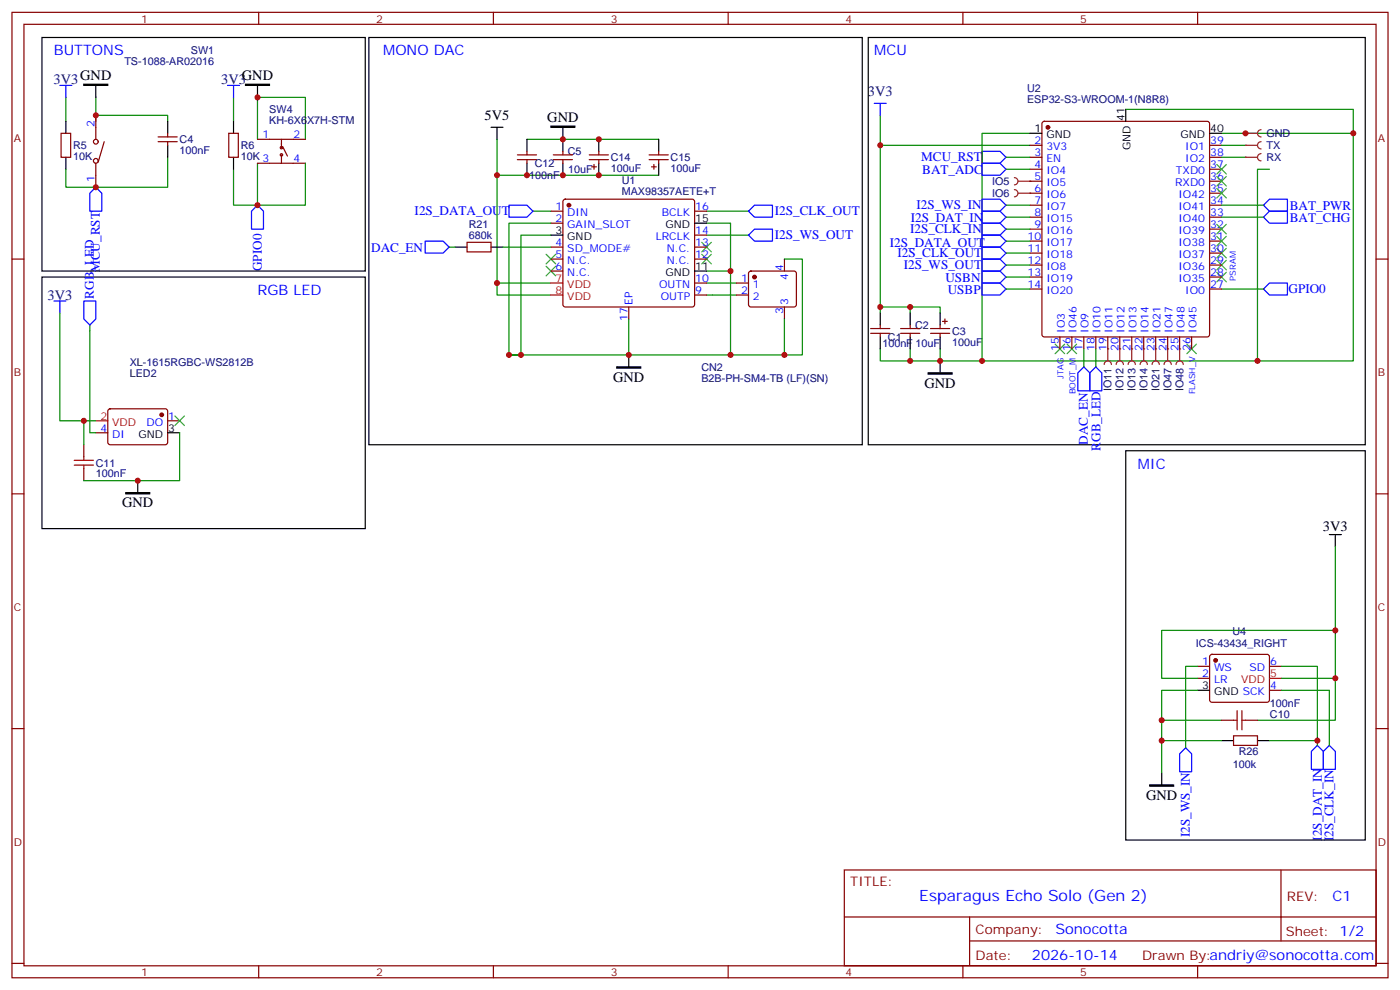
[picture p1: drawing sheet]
<svg xmlns="http://www.w3.org/2000/svg" width="412mm" height="292mm" viewBox="0 0 412 292" stroke-linecap="round" stroke-linejoin="round" font-family="sans-serif">
<g fill="none" stroke="#870000" stroke-width=".35">
<path d="M3.5 3.6h405.4v284.4h-405.4zM7.1 7.2h398.2v277.2h-398.2zM76.2 3.6v3.6M145.3 3.6v3.6M214.5 3.6v3.6M283.6 3.6v3.6M352.8 3.6v3.6M3.5 76.3h3.6M405.3 76.3h3.6M256.5 96.8h5.6M256.5 98.2h5.6M259.3 95.7v1.1"/>
<path d="M259.3 98.2v1M265.3 96.8h5.6M265.3 98.2h5.6M268.1 95.7v1.1M268.1 98.2v1M274.1 96.8h5.7M274.1 98.2h5.7M276.9 95.7v1.1M276.9 98.2v1M277.6 94.7h1.4M278.3 93.9v1.5M3.5 145.5h3.6"/>
<path d="M405.3 145.5h3.6M3.5 214.6h3.6M405.3 214.6h3.6M248.7 256.2h156.6v28.2h-156.6zM377.3 256.2v20.9M248.7 270.1h156.5M285.6 277.1h119.6M285.6 270.1v14.1M3.5 283.7h3.6M76.2 284.4v3.6M145.3 284.4v3.6M214.5 284.4v3.6"/>
<path d="M283.6 284.4v3.6M352.8 284.4v3.6M405.3 283.7h3.6"/>
</g>
<path d="M259.3 34v58.2M303.4 39.3h-14.1v67h-12.4M331.6 32.2h67v74.1h-109.3M359.8 39.3h38.8M259.3 42.8h44.1M259.3 90.4h8.8v1.8M268.1 90.4h8.8v1.8M359.8 85.1h12.4M259.3 102.8v3.5h8.8M268.1 102.8v3.5h8.8v-3.5" fill="none" stroke="#008700" stroke-width=".35"/>
<path d="M273.4 109.8h7.1v.4h-7.1z" fill="#000" stroke="#000" stroke-width=".35"/>
<path d="M255.8 11h146.4v120h-146.4zM259.3 92.2v3.5M259.3 99.2v3.6M268.1 92.2v3.5M268.1 99.2v3.6M276.9 92.2v3.5M276.9 99.2v3.6M276.9 106.3v3.5" fill="none" stroke="#000" stroke-width=".35"/>
<path d="M257.5 30.4h3.6M259.3 30.4v3.6M289.3 44.6h5.3l1.7 1.7-1.7 1.8h-5.3zM289.3 79.8h5.3l1.7 1.8-1.7 1.8h-5.3zM289.3 83.4h5.3l1.7 1.7-1.7 1.8h-5.3zM373.9 83.4h5.3v3.5h-5.3l-1.7-1.8z" fill="none" stroke="#00f" stroke-width=".35"/>
<path d="M342.9 107.4a1.06 1.06 0 0 1 1.1-1.1 1.06 1.06 0 0 1 1 1.1M344 102.8v3.5" fill="none" stroke="#8c2424" stroke-width=".35"/>
<circle cx="344" cy="102.8" r=".18" fill="#8c2424"/>
<path d="M346.4 107.4a1.06 1.06 0 0 1 1.1-1.1 1.06 1.06 0 0 1 1 1.1M347.5 102.8v3.5" fill="none" stroke="#8c2424" stroke-width=".35"/>
<circle cx="347.5" cy="102.8" r=".18" fill="#8c2424"/>
<g fill="none" stroke="#008700" stroke-width=".35">
<path d="M19.4 28.7v7M28.2 34h21.2v1.7M28.2 28.7v7M68.8 28.7v7M49.4 46.3v8.8h-30v-5.3M75.8 48.1v12.3h-7v-10.6M75.8 41v-12.3h14.2v12.3M17.6 92.2v31.7h10.6M26.5 95.7v31.8h1.7M319.3 102.8v5.3M24.7 123.9v7.1M52.9 127.5v14.1h-28.2"/>
<path d="M393.3 161v38.8h-15.8M352.8 196.3h-3.6v23.9M377.5 196.3h10.6v23.2M393.3 199.8v12.3h-22.9M393.3 185.7h-51.1v14.1h10.6M342.2 212.1h17.6M352.8 203.3h-10.6v24.3M377.5 203.3h14.1v16.2"/>
</g>
<g fill="none" stroke="#00f" stroke-width=".35">
<path d="M17.6 25.2h3.6M19.4 25.2v3.5M67 25.2h3.6M68.8 25.2v3.5M26.5 56.9l1.7-1.8 1.8 1.8v5.3h-3.5zM289.3 58.7h5.3l1.7 1.7-1.7 1.8h-5.3zM75.8 60.4l1.8 1.8v5.3h-3.5v-5.3zM289.3 62.2h5.3l1.7 1.8-1.7 1.7h-5.3zM289.3 65.7h5.3l1.7 1.8-1.7 1.8h-5.3zM289.3 69.3h5.3l1.7 1.7-1.7 1.8h-5.3zM289.3 72.8h5.3l1.7 1.7-1.7 1.8h-5.3zM289.3 76.3h5.3l1.7 1.8-1.7 1.7h-5.3z"/>
<path d="M15.9 88.7h3.5M17.6 88.7v3.5M24.7 88.7h3.5v5.2l-1.7 1.8-1.8-1.8zM319.3 108.1l1.7 1.7v5.3h-3.5v-5.3zM388.1 219.5l1.7 1.8v5.3h-3.5v-5.3zM391.6 219.5l1.7 1.8v5.3h-3.5v-5.3zM349.2 220.2l1.8 1.8v5.3h-3.5v-5.3z"/>
</g>
<g fill="none" stroke="#000" stroke-width=".35">
<path d="M12.3 11h95.3v68.8h-95.3zM19.4 35.7v3.6M28.2 25.2v3.5M49.4 35.7v3.6M68.8 35.7v3.6M75.8 25.2v3.5M19.4 46.3v3.5M49.4 42.8v3.5M68.8 46.3v3.5M12.3 81.6h95.3v74.1h-95.3zM49.4 127.5h3.5M331.6 132.8h70.6v114.6h-70.6z"/>
<path d="M40.6 141.6v3.5M391.6 157.4h3.5M393.3 157.4v3.6M352.8 203.3h3.5M342.2 227.6v3.6"/>
</g>
<g fill="none" stroke="#870000" stroke-width=".35">
<path d="M18 39.3h2.8v7h-2.8zM49.4 39.3v1M67.4 39.3h2.8v7h-2.8zM46.6 41.7h5.6M46.6 40.3h5.6M49.4 41.7v1.1M24.7 131v3.5M24.7 138v3.6M28.2 127.5h3.5M32 120.6l.5-.2 16.5 .1 .4 .6-.1 9.5-.6 .4-16.5-.1-.5-.6v-9.2zM49.4 123.9h3.5M352.8 196.3h3.5"/>
<path d="M352.8 199.8h3.5M356.5 192.9l.5-.2h16.2l.5 .2 .2 .5v12.7l-.2 .5-.5 .2h-16.2l-.5-.2-.2-.5v-12.7zM373.9 196.3h3.6M359.8 212.1h3.6M366.9 212.1h3.5M373.9 203.3h3.6"/>
</g>
<path d="M24.7 24.8h7v.4h-7zM72.3 24.8h7.1v.4h-7.1zM37 145.1h7.1v.4h-7.1zM338.7 231.2h7v.3h-7z" fill="#000" stroke="#000" stroke-width=".35"/>
<g fill="#870000" stroke="#870000" stroke-width=".35">
<circle cx="358.1" cy="194.5" r=".53"/>
<circle cx="47.6" cy="122.2" r=".53"/>
</g>
<path d="M28.2 123.9h3.5M373.9 199.8h3.6" fill="none" stroke="#f00" stroke-width=".35"/>
<path d="M21.9 137h5.6M21.9 135.6h5.6M24.7 134.5v1.1M24.7 137v1M363.4 212.1h1M364.4 209.3v5.6M365.8 209.3v5.6M365.8 212.1h1.1" fill="none" stroke="#a10000" stroke-width=".35"/>
<path d="M358.4 73.1l2.8 2.9M358.4 76.7l2.8 2.8M361.2 73.1l-2.8 2.9M361.2 76.7l-2.8 2.8M358.4 80.2l2.8 2.8M361.2 80.2l-2.8 2.8M310.8 101.4l2.8 2.8M313.6 101.4l-2.8 2.8M314.3 101.4l2.8 2.8M317.1 101.4l-2.8 2.8M349.6 101.4l2.8 2.8M352.4 101.4l-2.8 2.8" fill="none" stroke="#3c3" stroke-width=".35"/>
<path d="M335.8 107.4a1.06 1.06 0 0 1 1.1-1.1 1.06 1.06 0 0 1 1.1 1.1M336.9 102.8v3.5" fill="none" stroke="#8c2424" stroke-width=".35"/>
<circle cx="336.9" cy="102.8" r=".18" fill="#8c2424"/>
<path d="M339.4 107.4a1.06 1.06 0 0 1 1-1.1 1.06 1.06 0 0 1 1.1 1.1M340.4 102.8v3.5" fill="none" stroke="#8c2424" stroke-width=".35"/>
<circle cx="340.4" cy="102.8" r=".18" fill="#8c2424"/>
<path d="M359.8 218.1h3.6M370.4 218.1h3.5" fill="none" stroke="#000" stroke-width=".35"/>
<path d="M363.4 216.7h7v2.8h-7z" fill="none" stroke="#870000" stroke-width=".35"/>
<path d="M342.2 218.1h17.6M373.9 218.1h14.2" fill="none" stroke="#008700" stroke-width=".35"/>
<path d="M325.3 107.4a1.06 1.06 0 0 1 1-1.1 1.06 1.06 0 0 1 1.1 1.1M326.3 102.8v3.5" fill="none" stroke="#8c2424" stroke-width=".35"/>
<circle cx="326.3" cy="102.8" r=".18" fill="#8c2424"/>
<path d="M328.8 107.4a1.06 1.06 0 0 1 1-1.1 1.06 1.06 0 0 1 1.1 1.1M329.8 102.8v3.5" fill="none" stroke="#8c2424" stroke-width=".35"/>
<circle cx="329.8" cy="102.8" r=".18" fill="#8c2424"/>
<path d="M332.3 107.4a1.06 1.06 0 0 1 1.1-1.1 1.06 1.06 0 0 1 1 1.1M333.4 102.8v3.5" fill="none" stroke="#8c2424" stroke-width=".35"/>
<circle cx="333.4" cy="102.8" r=".18" fill="#8c2424"/>
<path d="M298.8 52.3a1.06 1.06 0 0 1 1.1 1.1 1.06 1.06 0 0 1-1.1 1M299.9 53.4h3.5" fill="none" stroke="#8c2424" stroke-width=".35"/>
<circle cx="303.4" cy="53.4" r=".18" fill="#8c2424"/>
<path d="M298.8 55.8a1.06 1.06 0 0 1 1.1 1.1 1.06 1.06 0 0 1-1.1 1.1M299.9 56.9h3.5" fill="none" stroke="#8c2424" stroke-width=".35"/>
<circle cx="303.4" cy="56.9" r=".18" fill="#8c2424"/>
<g fill="none" stroke="#000" stroke-width=".35">
<path d="M108.7 11h145.3v120h-145.3zM144.6 37.5h3.6M146.4 37.5v3.5M165.8 37.5v7.1M303.4 39.3h3.5M331.6 32.2v3.5M356.3 39.3h3.5M155.2 41v3.6M155.2 48.1v3.5M165.8 48.1v3.5M176.4 41v3.6M176.4 48.1v3.5"/>
<path d="M194 41v3.6M194 48.1v3.5M134.1 72.8h3.5M144.6 72.8h3.6M162.3 69.3h3.5M204.6 79.8h3.5M204.6 65.7h3.5M185.2 104.5v3.6"/>
</g>
<g fill="none" stroke="#870000" stroke-width=".35">
<path d="M28.2 34v7M307.2 35.9l.4-.2h48l.5 .2 .2 .5v62.1l-.2 .5-.5 .2h-48l-.5-.2-.2-.5v-62.1zM28.2 48.1v7M30.7 41.7l-1.8 6M75.8 48.1h14.2M75.8 41h14.2M82.9 41v2.5M82.9 45.6v2.5M83.3 43.1l1.4 2.9M152.4 47h5.6M152.4 45.6h5.6M155.2 44.6v1"/>
<path d="M155.2 47v1.1M163 47h5.6M163 45.6h5.6M165.8 44.6v1M165.8 47v1.1M166 58.9l.5-.2h37.4l.5 .2 .2 .5v30.3l-.2 .5-.5 .2h-37.4l-.5-.2-.2-.5v-30.3zM173.6 47h5.6M173.6 45.6h5.6M174.3 49.1h1.4M175 48.4v1.4M176.4 44.6v1M176.4 47v1.1"/>
<path d="M191.2 47h5.6M191.2 45.6h5.6M191.9 49.1h1.4M192.6 48.4v1.4M194 44.6v1M194 47v1.1M303.4 42.8h3.5M303.4 46.3h3.5M303.4 49.8h3.5M303.4 53.4h3.5M303.4 56.9h3.5M356.3 42.8h3.5"/>
<path d="M356.3 46.3h3.5M356.3 49.8h3.5M356.3 53.4h3.5M356.3 56.9h3.5M137.6 71.4h7v2.8h-7zM162.3 62.2h3.5M162.3 65.7h3.5M162.3 72.8h3.5M162.3 76.3h3.5M162.3 79.8h3.5M204.6 62.2h3.5M204.6 72.8h3.5"/>
<path d="M204.6 76.3h3.5M204.6 69.3h3.5M231.1 76.3v3.5M303.4 60.4h3.5M303.4 64h3.5M303.4 67.5h3.5M303.4 71h3.5M303.4 74.5h3.5M303.4 78.1h3.5M356.3 60.4h3.5M356.3 64h3.5M356.3 67.5h3.5"/>
<path d="M356.3 71h3.5M356.3 74.5h3.5M356.3 78.1h3.5M185.2 90.4v3.5M204.6 86.9h3.5M204.6 83.4h3.5M217 86.9h3.5M217 83.4h3.5M220.7 80l.5-.2h12.7l.5 .2 .2 .5-.1 9.5-.6 .4h-13l-.4-.7v-9.2zM231.1 90.4v3.5M303.4 81.6h3.5M303.4 85.1h3.5"/>
<path d="M312.2 99.2v3.6M315.7 99.2v3.6M319.3 99.2v3.6M322.8 99.2v3.6M326.3 99.2v3.6M329.8 99.2v3.6M333.4 99.2v3.6M336.9 99.2v3.6M340.4 99.2v3.6M344 99.2v3.6M347.5 99.2v3.6M351 99.2v3.6"/>
<path d="M356.3 81.6h3.5M356.3 85.1h3.5"/>
<circle cx="28.2" cy="47.4" r=".71"/>
<circle cx="28.2" cy="41.7" r=".71"/>
<circle cx="82.9" cy="43.5" r=".35"/>
<circle cx="82.9" cy="45.6" r=".35"/>
</g>
<g fill="#870000" stroke="#870000" stroke-width=".35">
<circle cx="308.7" cy="37.5" r=".53"/>
<circle cx="167.6" cy="60.4" r=".53"/>
<circle cx="222.2" cy="81.6" r=".53"/>
</g>
<g fill="none" stroke="#008700" stroke-width=".35">
<path d="M90 48.1v12.3h-14.2M146.4 51.6h47.6M146.4 41v45.9h15.9M155.2 41h38.8M296.3 46.3h7.1M296.3 49.8h7.1M359.8 46.3h7.1M359.8 42.8h7.1M373.9 49.8h-3.5v56.5M132.3 72.8h1.8M148.2 72.8h14.1M157 62.2h5.3"/>
<path d="M162.3 69.3h-8.8v35.2h31.7v-10.6M162.3 65.7h-12.4v38.8M208.1 65.7h7.1v14.1M208.1 79.8h7.1v24.7h-30M208.1 62.2h12.4M208.1 69.3h12.4M231.1 76.3h5.3v28.2h-5.3M296.3 78.1h7.1M296.3 74.5h7.1M296.3 71h7.1M296.3 67.5h7.1M296.3 64h7.1"/>
<path d="M296.3 60.4h7.1M359.8 64h12.4M359.8 60.4h12.4M146.4 83.4h15.9M208.1 86.9h8.9M208.1 83.4h8.9M231.1 93.9v10.6h-15.9M296.3 85.1h7.1M296.3 81.6h7.1M149.9 104.5h3.6zM322.8 102.8v5.3"/>
</g>
<g fill="none" stroke="#3c3" stroke-width=".35">
<path d="M358.4 52l2.8 2.8M358.4 48.4l2.8 2.9M358.4 55.5l2.8 2.8M361.2 52l-2.8 2.8M361.2 48.4l-2.8 2.9M361.2 55.5l-2.8 2.8M160.9 74.9l2.8 2.8M160.9 78.4l2.8 2.8M163.7 74.9l-2.8 2.8M163.7 78.4l-2.8 2.8M206.7 74.9l2.8 2.8M206.7 71.4l2.8 2.8"/>
<path d="M209.5 74.9l-2.8 2.8M209.5 71.4l-2.8 2.8M358.4 69.6l2.8 2.8M358.4 66.1l2.8 2.8M361.2 69.6l-2.8 2.8M361.2 66.1l-2.8 2.8M51.5 122.5l2.8 2.8M54.3 122.5l-2.8 2.8"/>
</g>
<path d="M289.3 48.1h5.3l1.7 1.7-1.7 1.8h-5.3zM373.9 58.7h5.3v3.5h-5.3l-1.7-1.8zM125.2 71h5.3l1.8 1.8-1.8 1.7h-5.3zM149.9 60.4h5.3l1.8 1.8-1.8 1.8h-5.3zM220.5 69.3l1.7-1.8h5.3v3.5h-5.3zM222.2 60.4h5.3v3.6h-5.3l-1.7-1.8zM372.2 64l1.7-1.8h5.3v3.5h-5.3zM322.8 108.1l1.8 1.7v5.3h-3.6v-5.3z" fill="none" stroke="#00f" stroke-width=".35"/>
<path d="M162.3 83.4h3.5M162.3 86.9h3.5" fill="none" stroke="#f00" stroke-width=".35"/>
<path d="M162.3 37.1h7v.4h-7zM181.7 108.1h7v.3h-7z" fill="#000" stroke="#000" stroke-width=".35"/>
<path d="M366.9 42.8h3.5M371.5 41.7a1.06 1.06 0 0 0-1.1 1.1 1.06 1.06 0 0 0 1.1 1.1" fill="none" stroke="#8c2424" stroke-width=".35"/>
<circle cx="366.9" cy="42.8" r=".18" fill="#8c2424"/>
<path d="M366.9 46.3h3.5M371.5 45.3a1.06 1.06 0 0 0-1.1 1 1.06 1.06 0 0 0 1.1 1.1" fill="none" stroke="#8c2424" stroke-width=".35"/>
<circle cx="366.9" cy="46.3" r=".18" fill="#8c2424"/>
<path d="M366.9 39.3h3.5M371.5 38.2a1.06 1.06 0 0 0-1.1 1.1 1.06 1.06 0 0 0 1.1 1" fill="none" stroke="#8c2424" stroke-width=".35"/>
<circle cx="366.9" cy="39.3" r=".18" fill="#8c2424"/>
<g fill="#c00">
<circle cx="259.3" cy="90.4" r=".88"/>
<circle cx="268.1" cy="90.4" r=".88"/>
<circle cx="259.3" cy="42.8" r=".88"/>
<circle cx="276.9" cy="106.3" r=".88"/>
<circle cx="268.1" cy="106.3" r=".88"/>
<circle cx="289.3" cy="106.3" r=".88"/>
<circle cx="398.6" cy="39.3" r=".88"/>
<circle cx="342.2" cy="212.1" r=".88"/>
<circle cx="393.3" cy="199.8" r=".88"/>
<circle cx="393.3" cy="185.7" r=".88"/>
<circle cx="24.7" cy="123.9" r=".88"/>
<circle cx="342.2" cy="218.1" r=".88"/>
<circle cx="388.1" cy="218.1" r=".88"/>
<circle cx="75.8" cy="60.4" r=".88"/>
<circle cx="28.2" cy="55.1" r=".88"/>
<circle cx="40.6" cy="141.6" r=".88"/>
<circle cx="165.8" cy="41" r=".88"/>
<circle cx="155.2" cy="51.6" r=".88"/>
<circle cx="215.2" cy="79.8" r=".88"/>
<circle cx="185.2" cy="104.5" r=".88"/>
<circle cx="165.8" cy="51.6" r=".88"/>
<circle cx="153.5" cy="104.5" r=".88"/>
<circle cx="176.4" cy="41" r=".88"/>
<circle cx="176.4" cy="51.6" r=".88"/>
<circle cx="146.4" cy="83.4" r=".88"/>
<circle cx="146.4" cy="51.6" r=".88"/>
<circle cx="149.9" cy="104.5" r=".88"/>
<circle cx="215.2" cy="104.5" r=".88"/>
<circle cx="231.1" cy="104.5" r=".88"/>
<circle cx="75.8" cy="28.7" r=".88"/>
<circle cx="28.2" cy="34" r=".88"/>
<circle cx="370.4" cy="106.3" r=".88"/>
<circle cx="366.9" cy="39.3" r=".88"/>
</g>
<text font-size="4.6" fill="#00f" x="270.8" y="265.3">Esparagus Echo Solo (Gen 2)</text>
<g font-size="4.2" fill="#00f">
<text x="15.9" y="16.3">BUTTONS</text>
<text x="112.9" y="16.3">MONO DAC</text>
<text x="257.5" y="16.3">MCU</text>
<text x="75.8" y="86.9">RGB LED</text>
<text x="335.1" y="138">MIC</text>
<text x="392.5" y="265.5">C1</text>
<text x="310.9" y="275">Sonocotta</text>
<text x="304" y="282.9">2026-10-14</text>
</g>
<g font-size="4.2">
<text x="23.6" y="23.7">GND</text>
<text x="71.3" y="23.7">GND</text>
<text x="142.8" y="35.5">5V5</text>
<text x="161.2" y="35.9">GND</text>
<text x="180.6" y="112.4">GND</text>
<text x="272.3" y="114.1">GND</text>
<text x="36" y="149.5">GND</text>
<text x="389.7" y="156.3">3V3</text>
<text x="337.6" y="235.5">GND</text>
</g>
<g font-size="4.2" fill="#000080">
<text x="15.8" y="24.9">3V3</text>
<text x="65.2" y="24.9">3V3</text>
<text x="255.7" y="28.4">3V3</text>
<text x="14" y="88.3">3V3</text>
</g>
<g font-size="3.9" fill="#00f">
<text x="271.4" y="47.6">MCU_RST</text>
<text x="271.7" y="51.3">BAT_ADC</text>
<text x="122.1" y="63.5">I2S_DATA_OUT</text>
<text x="228.2" y="63.4">I2S_CLK_OUT</text>
<text x="268.3" y="65.2">I2S_DAT_IN</text>
<text x="270" y="61.7">I2S_WS_IN</text>
<text x="379.9" y="65.3">BAT_CHG</text>
<text x="379.9" y="61.8">BAT_PWR</text>
<text x="228.2" y="70.4">I2S_WS_OUT</text>
<text x="268.1" y="68.7">I2S_CLK_IN</text>
<text x="109.3" y="74.2">DAC_EN</text>
<text x="262.1" y="72.6">I2S_DATA_OUT</text>
<text x="264.3" y="75.8">I2S_CLK_OUT</text>
<text x="29.5" y="80.1" transform="rotate(-90 29.5 80.1)">MCU_RST</text>
<text x="77.2" y="79.9" transform="rotate(-90 77.2 79.9)">GPIO0</text>
<text x="266.2" y="79.3">I2S_WS_OUT</text>
<text x="278.5" y="83">USBN</text>
<text x="27.7" y="87.9" transform="rotate(-90 27.7 87.9)">RGB_LED</text>
<text x="279.2" y="86.5">USBP</text>
<text x="379.6" y="86.4">GPIO0</text>
<text x="320.4" y="131" transform="rotate(-90 320.4 131)">DAC_EN</text>
<text x="324.1" y="132.8" transform="rotate(-90 324.1 132.8)">RGB_LED</text>
<text x="350.5" y="246.6" transform="rotate(-90 350.5 246.6)">I2S_WS_IN</text>
<text x="389.3" y="247.6" transform="rotate(-90 389.3 247.6)">I2S_DAT_IN</text>
<text x="392.8" y="247.8" transform="rotate(-90 392.8 247.8)">I2S_CLK_IN</text>
</g>
<g font-size="3.9" fill="#800">
<text x="250.5" y="260.8">TITLE:</text>
<text x="379.1" y="265.5">REV:</text>
<text x="287.4" y="275">Company:</text>
<text x="378.7" y="275.6">Sheet: 1/2</text>
<text x="287.4" y="282.7">Date:</text>
<text x="336.4" y="282.8">Drawn By:andriy@sonocotta.com</text>
</g>
<g font-size="3.2" fill="#800">
<text x="41.6" y="6.6">1</text>
<text x="110.8" y="6.6">2</text>
<text x="179.9" y="6.6">3</text>
<text x="249.1" y="6.6">4</text>
<text x="318.2" y="6.6">5</text>
<text x="4.1" y="41.7">A</text>
<text x="405.9" y="41.7">A</text>
<text x="4.1" y="110.9">B</text>
<text x="405.9" y="110.9">B</text>
<text x="4.1" y="180">C</text>
<text x="405.9" y="180">C</text>
<text x="4.1" y="249.2">D</text>
<text x="405.9" y="249.2">D</text>
<text x="41.6" y="287.4">1</text>
<text x="110.8" y="287.4">2</text>
<text x="179.9" y="287.4">3</text>
<text x="249.1" y="287.4">4</text>
<text x="318.2" y="287.4">5</text>
</g>
<g font-size="3.2" fill="#000080">
<text x="56.2" y="16">SW1</text>
<text x="36.6" y="19.2">TS-1088-AR02016</text>
<text x="302.6" y="27.1">U2</text>
<text x="79.3" y="33.3">SW4</text>
<text x="302.6" y="30.3">ESP32-S3-WROOM-1(N8R8)</text>
<text x="79.3" y="36.4">KH-6X6X7H-STM</text>
<text x="373.1" y="40.4">GND</text>
<text x="21.5" y="47.1">10K</text>
<text x="21.5" y="43.9">R5</text>
<text x="52.9" y="45.4">100nF</text>
<text x="52.9" y="42.2">C4</text>
<text x="70.9" y="47.1">10K 3</text>
<text x="70.9" y="43.9">R6</text>
<text x="167.2" y="45.7">C5</text>
<text x="179.9" y="47.5">C14</text>
<text x="197.6" y="47.5">C15</text>
<text x="373.1" y="43.9">TX</text>
<text x="373.1" y="47.5">RX</text>
<text x="155.8" y="52.7">100nF</text>
<text x="157.5" y="49.2">C12</text>
<text x="167.3" y="51">10uF</text>
<text x="179.9" y="50.7">100uF</text>
<text x="197.6" y="50.7">100uF</text>
<text x="183.2" y="57.6">MAX98357AETE+T</text>
<text x="183.2" y="54.2">U1</text>
<text x="292.3" y="54.5">IO5</text>
<text x="292.3" y="58">IO6</text>
<text x="138.1" y="70.3">680k</text>
<text x="138.1" y="67.1">R21</text>
<text x="261.6" y="100.4">C1</text>
<text x="269.5" y="96.9">C2</text>
<text x="280.5" y="101.8">100uF</text>
<text x="280.5" y="98.6">C3</text>
<text x="38.2" y="107.8">XL-1615RGBC-WS2812B</text>
<text x="259.9" y="102.1">100nF</text>
<text x="269.6" y="102.1">10uF</text>
<text x="38.2" y="110.9">LED2</text>
<text x="206.6" y="112.4">B2B-PH-SM4-TB (LF)(SN)</text>
<text x="206.6" y="109.2">CN2</text>
<text x="327.4" y="115.2" transform="rotate(-90 327.4 115.2)">IO11</text>
<text x="331" y="115.2" transform="rotate(-90 331 115.2)">IO12</text>
<text x="334.5" y="115.2" transform="rotate(-90 334.5 115.2)">IO13</text>
<text x="338" y="115.2" transform="rotate(-90 338 115.2)">IO14</text>
<text x="341.6" y="115.2" transform="rotate(-90 341.6 115.2)">IO21</text>
<text x="345.1" y="115.2" transform="rotate(-90 345.1 115.2)">IO47</text>
<text x="348.6" y="115.2" transform="rotate(-90 348.6 115.2)">IO48</text>
<text x="28.2" y="137.4">C11</text>
<text x="28.2" y="140.6">100nF</text>
<text x="352.3" y="190.5">ICS-43434_RIGHT</text>
<text x="363" y="186.9">U4</text>
<text x="374.1" y="208.3">100nF</text>
<text x="374.1" y="211.5">C10</text>
<text x="363.1" y="226.3">100k</text>
<text x="364.9" y="222.4">R26</text>
</g>
<g font-size="3.2">
<text x="331.3" y="35.6" transform="rotate(-90 331.3 35.6)">41</text>
<text x="304.7" y="38.9">1</text>
<text x="308.2" y="40.7">GND</text>
<text x="347.7" y="40.7">GND</text>
<text x="356.5" y="38.9">40</text>
<text x="333" y="44.3" transform="rotate(-90 333 44.3)">GND</text>
<text x="204.8" y="65.4">15</text>
<text x="163.6" y="68.9">3</text>
<text x="167.1" y="70.7">GND</text>
<text x="196" y="67.1">GND</text>
<text x="196" y="81.2">GND</text>
<text x="204.8" y="79.5">11</text>
<text x="40.8" y="128.9">GND</text>
<text x="49.6" y="127.1">3</text>
<text x="354.1" y="203">3</text>
<text x="357.6" y="204.7">GND SCK</text>
</g>
<g font-size="3.2" fill="#00f">
<text x="27.9" y="37.5" transform="rotate(-90 27.9 37.5)">2</text>
<text x="77.4" y="40.7">1</text>
<text x="86.4" y="40.7">2</text>
<text x="86.4" y="47.7">4</text>
<text x="304.7" y="42.4">2</text>
<text x="304.7" y="46">3</text>
<text x="308.2" y="44.2">3V3</text>
<text x="308.2" y="47.7">EN</text>
<text x="349.2" y="47.7">IO2</text>
<text x="349.2" y="44.2">IO1</text>
<text x="356.5" y="46">38</text>
<text x="356.5" y="42.4">39</text>
<text x="27.9" y="53.6" transform="rotate(-90 27.9 53.6)">1</text>
<text x="304.7" y="49.5">4</text>
<text x="304.7" y="53">5</text>
<text x="308.2" y="51.3">IO4</text>
<text x="346.4" y="51.3">TXD0</text>
<text x="356.5" y="53">36</text>
<text x="356.5" y="49.5">37</text>
<text x="304.7" y="56.6">6</text>
<text x="308.2" y="54.8">IO5</text>
<text x="308.2" y="58.3">IO6</text>
<text x="346.2" y="54.8">RXD0</text>
<text x="347.1" y="58.3">IO42</text>
<text x="356.5" y="56.6">35</text>
<text x="163.6" y="61.8">1</text>
<text x="163.6" y="65.4">2</text>
<text x="167.1" y="63.6">DIN</text>
<text x="195" y="63.6">BCLK</text>
<text x="204.8" y="61.8">16</text>
<text x="304.7" y="60.1">7</text>
<text x="304.7" y="63.6">8</text>
<text x="308.2" y="61.8">IO7</text>
<text x="308.2" y="65.4">IO15</text>
<text x="347.1" y="65.4">IO40</text>
<text x="347.1" y="61.8">IO41</text>
<text x="356.5" y="63.6">33</text>
<text x="356.5" y="60.1">34</text>
<text x="167.1" y="67.1">GAIN_SLOT</text>
<text x="193.2" y="70.7">LRCLK</text>
<text x="204.8" y="68.9">14</text>
<text x="302.7" y="70.7">10</text>
<text x="304.7" y="67.1">9</text>
<text x="308.2" y="68.9">IO16</text>
<text x="347.1" y="68.9">IO39</text>
<text x="356.5" y="70.7">31</text>
<text x="356.5" y="67.1">32</text>
<text x="163.6" y="72.4">4</text>
<text x="163.6" y="76">5</text>
<text x="167.1" y="74.2">SD_MODE#</text>
<text x="167.1" y="77.7">N.C.</text>
<text x="196.4" y="77.7">N.C.</text>
<text x="196.4" y="74.2">N.C.</text>
<text x="204.8" y="76">12</text>
<text x="204.8" y="72.4">13</text>
<text x="302.7" y="74.2">11</text>
<text x="302.7" y="77.7">12</text>
<text x="308.2" y="72.4">IO17</text>
<text x="308.2" y="76">IO18</text>
<text x="347.1" y="76">IO37</text>
<text x="347.1" y="72.4">IO38</text>
<text x="356.5" y="77.7">29</text>
<text x="356.5" y="74.2">30</text>
<text x="163.6" y="79.5">6</text>
<text x="167.1" y="81.2">N.C.</text>
<text x="204.8" y="83">10</text>
<text x="218.3" y="83">1</text>
<text x="230.7" y="79.8" transform="rotate(-90 230.7 79.8)">4</text>
<text x="232.1" y="82.6" transform="rotate(-90 232.1 82.6)">4</text>
<text x="302.7" y="81.2">13</text>
<text x="308.2" y="79.5">IO8</text>
<text x="308.2" y="83">IO19</text>
<text x="347.1" y="83">IO35</text>
<text x="347.1" y="79.5">IO36</text>
<text x="356.5" y="81.2">28</text>
<text x="186.3" y="89.7" transform="rotate(-90 186.3 89.7)">EP</text>
<text x="194.2" y="84.8">OUTN</text>
<text x="194.6" y="88.3">OUTP</text>
<text x="204.8" y="86.5">9</text>
<text x="218.3" y="86.5">2</text>
<text x="221.8" y="84.8">1</text>
<text x="221.8" y="88.3">2</text>
<text x="232.1" y="89.7" transform="rotate(-90 232.1 89.7)">3</text>
<text x="302.7" y="84.8">14</text>
<text x="308.2" y="86.5">IO20</text>
<text x="349.2" y="86.5">IO0</text>
<text x="356.5" y="84.8">27</text>
<text x="184.9" y="94.4" transform="rotate(-90 184.9 94.4)">17</text>
<text x="230.7" y="92.4" transform="rotate(-90 230.7 92.4)">3</text>
<text x="313.6" y="97.9" transform="rotate(-90 313.6 97.9)">IO3</text>
<text x="317.1" y="97.9" transform="rotate(-90 317.1 97.9)">IO46</text>
<text x="320.7" y="97.9" transform="rotate(-90 320.7 97.9)">IO9</text>
<text x="324.2" y="97.9" transform="rotate(-90 324.2 97.9)">IO10</text>
<text x="327.7" y="97.9" transform="rotate(-90 327.7 97.9)">IO11</text>
<text x="331.3" y="97.9" transform="rotate(-90 331.3 97.9)">IO12</text>
<text x="334.8" y="97.9" transform="rotate(-90 334.8 97.9)">IO13</text>
<text x="338.3" y="97.9" transform="rotate(-90 338.3 97.9)">IO14</text>
<text x="341.8" y="97.9" transform="rotate(-90 341.8 97.9)">IO21</text>
<text x="345.4" y="97.9" transform="rotate(-90 345.4 97.9)">IO47</text>
<text x="348.9" y="97.9" transform="rotate(-90 348.9 97.9)">IO48</text>
<text x="352.4" y="97.9" transform="rotate(-90 352.4 97.9)">IO45</text>
<text x="311.9" y="103.4" transform="rotate(-90 311.9 103.4)">15</text>
<text x="315.4" y="103.4" transform="rotate(-90 315.4 103.4)">16</text>
<text x="318.9" y="103.4" transform="rotate(-90 318.9 103.4)">17</text>
<text x="322.4" y="103.4" transform="rotate(-90 322.4 103.4)">18</text>
<text x="326" y="103.4" transform="rotate(-90 326 103.4)">19</text>
<text x="329.5" y="103.4" transform="rotate(-90 329.5 103.4)">20</text>
<text x="333" y="103.4" transform="rotate(-90 333 103.4)">21</text>
<text x="336.5" y="103.4" transform="rotate(-90 336.5 103.4)">22</text>
<text x="340.1" y="103.4" transform="rotate(-90 340.1 103.4)">23</text>
<text x="343.6" y="103.4" transform="rotate(-90 343.6 103.4)">24</text>
<text x="347.1" y="103.4" transform="rotate(-90 347.1 103.4)">25</text>
<text x="350.7" y="103.4" transform="rotate(-90 350.7 103.4)">26</text>
<text x="43.1" y="125.3">DO</text>
<text x="49.6" y="123.6">1</text>
<text x="29.6" y="127.1">4</text>
<text x="33.1" y="128.9">DI</text>
<text x="354.1" y="195.9">1</text>
<text x="357.6" y="197.7">WS</text>
<text x="368" y="197.7">SD</text>
<text x="374.1" y="195.9">6</text>
<text x="354.1" y="199.4">2</text>
<text x="357.6" y="201.2">LR</text>
<text x="374.1" y="203">4</text>
</g>
<g font-size="3.2" fill="#f00">
<text x="163.6" y="83">7</text>
<text x="163.6" y="86.5">8</text>
<text x="167.1" y="84.8">VDD</text>
<text x="167.1" y="88.3">VDD</text>
<text x="29.6" y="123.6">2</text>
<text x="33.1" y="125.3">VDD</text>
<text x="365.6" y="201.2">VDD</text>
<text x="374.1" y="199.4">5</text>
</g>
<g font-size="2.5" fill="#00f">
<text x="364.1" y="82.7" transform="rotate(-90 364.1 82.7)">PSRAM</text>
<text x="313.3" y="111.6" transform="rotate(-90 313.3 111.6)">JTAG</text>
<text x="316.8" y="116.2" transform="rotate(-90 316.8 116.2)">BOOT_M</text>
<text x="352.1" y="116.2" transform="rotate(-90 352.1 116.2)">FLASH_V</text>
</g>
</svg>
